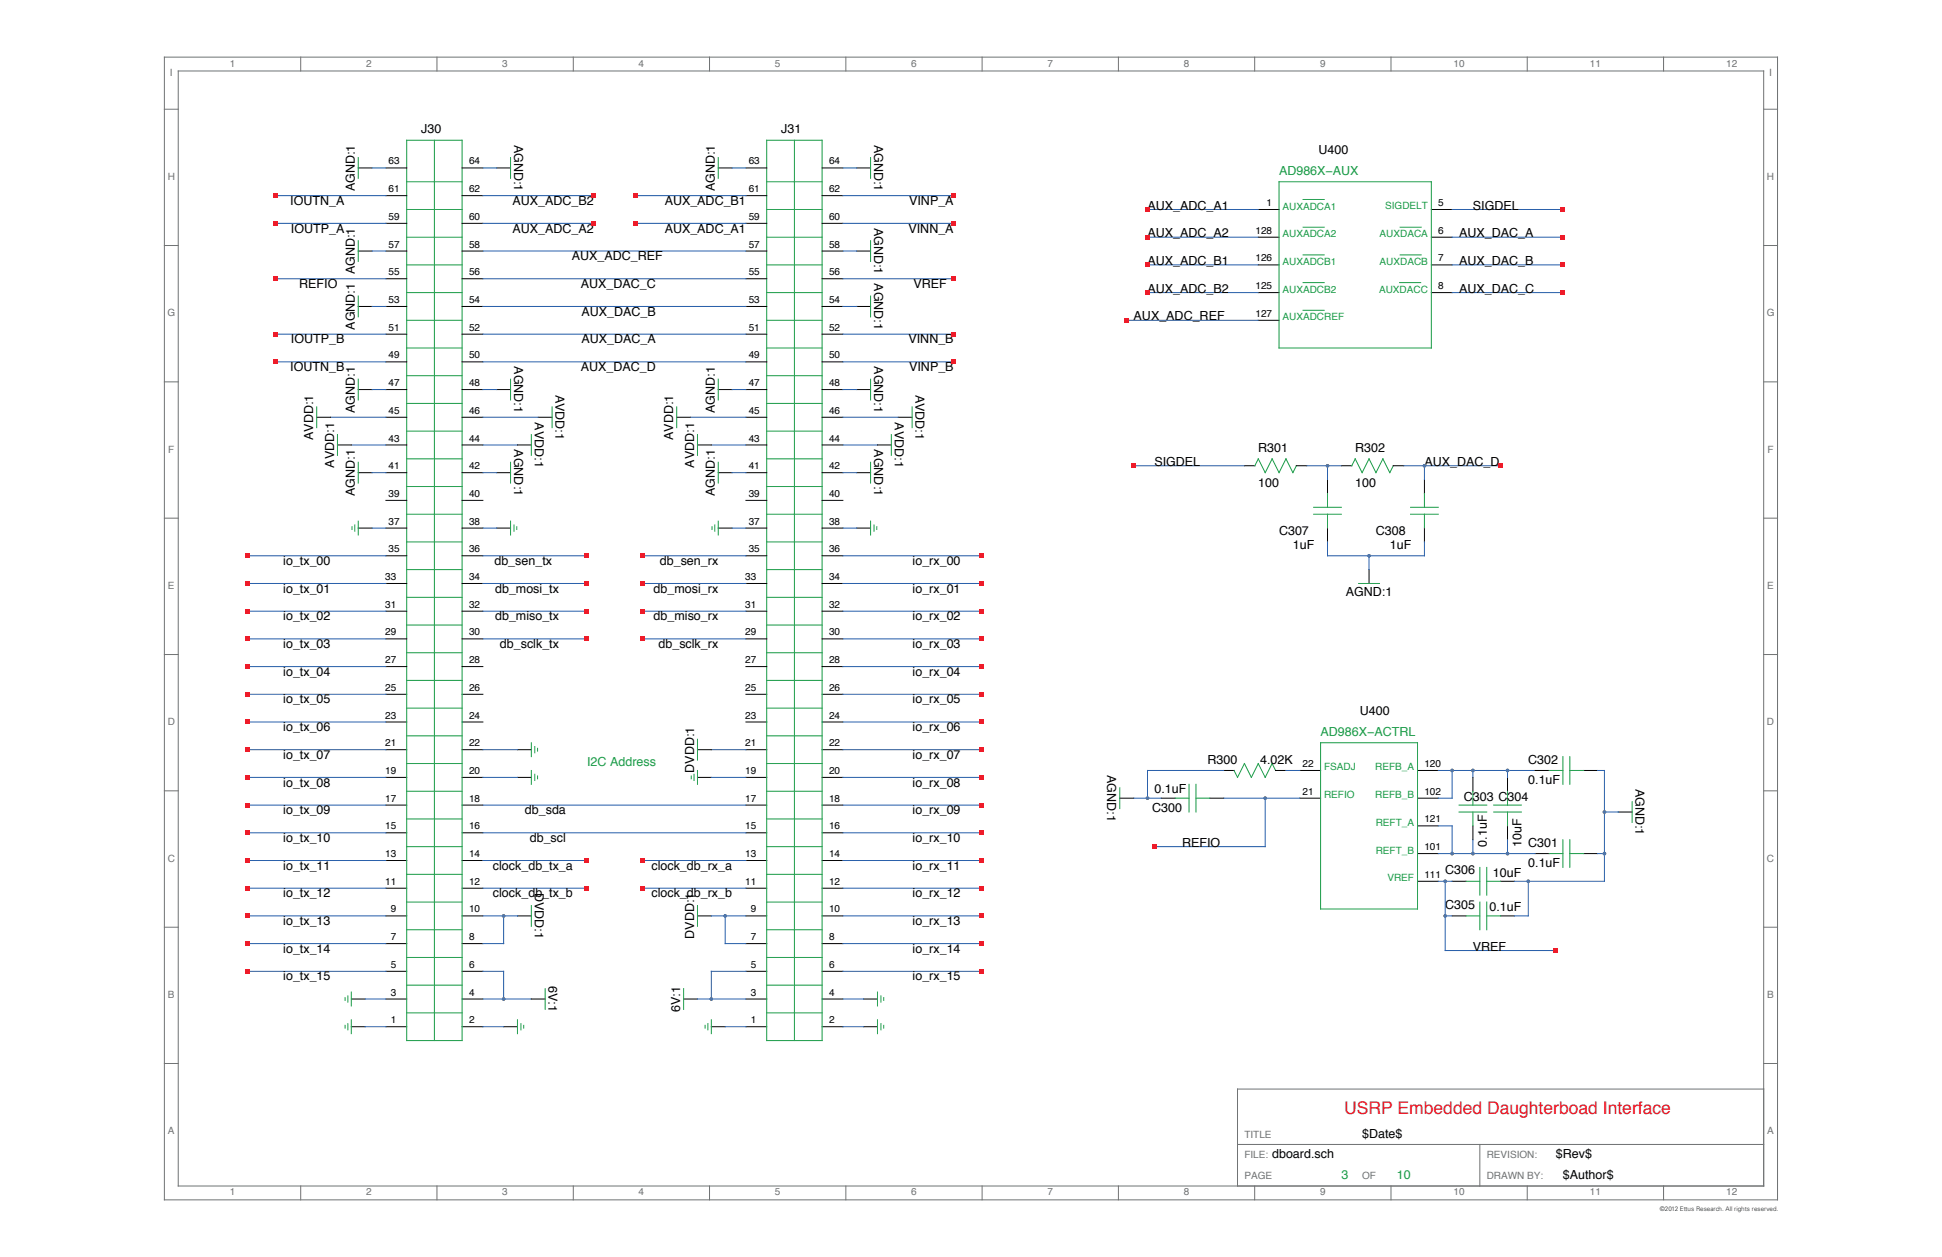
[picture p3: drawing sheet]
<svg xmlns="http://www.w3.org/2000/svg" width="432mm" height="279mm" viewBox="0 0 432 279" stroke-linecap="round" stroke-linejoin="round" font-family="sans-serif">
<g fill="none" stroke="#6e7374" stroke-width=".22">
<path d="M36.6 12.7h358.6v254h-358.6zM39.6 15.8h352.6v247.8h-352.6zM66.9 12.7v3.1M97.2 12.7v3.1M127.5 12.7v3.1M157.8 12.7v3.1M188.1 12.7v3.1M218.4 12.7v3.1M248.7 12.7v3.1M279 12.7v3.1M309.3 12.7v3.1M339.6 12.7v3.1"/>
<path d="M369.9 12.7v3.1M36.6 24.3h3M392.2 24.3h3M36.6 54.6h3M392.2 54.6h3M36.6 84.9h3M392.2 84.9h3M36.6 115.2h3M392.2 115.2h3M36.6 145.5h3M392.2 145.5h3M36.6 175.8h3"/>
<path d="M392.2 175.8h3M36.6 206.1h3M392.2 206.1h3M36.6 236.4h3M392.2 236.4h3M275.2 254.4h117M329 254.4v9.2M392.2 242.1h-117v21.5M66.9 263.6v3.1M97.2 263.6v3.1M127.5 263.6v3.1M157.8 263.6v3.1"/>
<path d="M188.1 263.6v3.1M218.4 263.6v3.1M248.7 263.6v3.1M279 263.6v3.1M309.3 263.6v3.1M339.6 263.6v3.1M369.9 263.6v3.1"/>
</g>
<g fill="none" stroke="#000101" stroke-width=".22">
<path d="M79.7 37.3h3M85.8 37.3h4.6M102.7 37.3h4.7M110.4 37.3h3.1M159.7 37.3h3.1M165.9 37.3h4.6M182.8 37.3h4.6M190.5 37.3h3.1M79.7 55.8h3M85.8 55.8h4.6M85.8 49.6h4.6M85.8 43.5h4.6"/>
<path d="M102.7 55.8h4.7M102.7 49.6h4.7M102.7 43.5h4.7M165.9 55.8h4.6M165.9 49.6h4.6M165.9 43.5h4.6M182.8 55.8h4.6M182.8 49.6h4.6M182.8 43.5h4.6M190.5 55.8h3.1M279.8 46.6h4.6M279.8 52.7h4.6"/>
<path d="M279.8 58.9h4.6M318.3 46.6h4.6M318.3 52.7h4.6M318.3 58.9h4.6M79.7 68.1h3M85.8 74.3h4.6M85.8 68.1h4.6M85.8 62h4.6M102.7 74.3h4.7M102.7 68.1h4.7M102.7 62h4.7M165.9 74.3h4.6"/>
<path d="M165.9 68.1h4.6M165.9 62h4.6M182.8 74.3h4.6M182.8 68.1h4.6M182.8 62h4.6M190.5 68.1h3.1M279.8 65h4.6M279.8 71.2h4.6M318.3 65h4.6M70.4 92.7h3.1M75 98.9h3.1M79.7 86.6h3"/>
<path d="M85.8 98.9h4.6M85.8 92.7h4.6M85.8 86.6h4.6M85.8 80.4h4.6M102.7 98.9h4.7M102.7 92.7h4.7M102.7 86.6h4.7M102.7 80.4h4.7M110.4 86.6h3.1M115.1 98.9h3M119.7 92.7h3.1M150.5 92.7h3"/>
<path d="M155.1 98.9h3.1M159.7 86.6h3.1M165.9 98.9h4.6M165.9 92.7h4.6M165.9 86.6h4.6M165.9 80.4h4.6M182.8 98.9h4.6M182.8 92.7h4.6M182.8 86.6h4.6M182.8 80.4h4.6M190.5 86.6h3.1M195.1 98.9h3.1"/>
<path d="M199.7 92.7h3.1M79.7 105.1h3M79.7 117.4h3M85.8 117.4h4.6M85.8 111.2h4.6M85.8 105.1h4.6M102.7 117.4h4.7M102.7 111.2h4.7M102.7 105.1h4.7M110.4 117.4h3.1M110.4 105.1h3.1M159.7 117.4h3.1"/>
<path d="M159.7 105.1h3.1M165.9 117.4h4.6M165.9 111.2h4.6M165.9 105.1h4.6M182.8 117.4h4.6M182.8 111.2h4.6M182.8 105.1h4.6M190.5 105.1h3.1M190.5 117.4h3.1M276.7 103.5h2.3M288.2 103.5h2.4M295.2 106.6v3.1"/>
<path d="M295.2 117.4v3.1M298.2 103.5h2.4M309.8 103.5h2.3M316.7 106.6v3.1M316.7 117.4v3.1M85.8 135.9h4.6M85.8 129.7h4.6M85.8 123.5h4.6M102.7 135.9h4.7M102.7 129.7h4.7M102.7 123.5h4.7M165.9 135.9h4.6"/>
<path d="M165.9 129.7h4.6M165.9 123.5h4.6M182.8 135.9h4.6M182.8 129.7h4.6M182.8 123.5h4.6M304.4 126.6v3.1M85.8 154.3h4.6M85.8 148.2h4.6M85.8 142h4.6M102.7 154.3h4.7M102.7 148.2h4.7M102.7 142h4.7"/>
<path d="M165.9 154.3h4.6M165.9 148.2h4.6M165.9 142h4.6M182.8 154.3h4.6M182.8 148.2h4.6M182.8 142h4.6M85.8 179h4.6M85.8 172.8h4.6M85.8 166.6h4.6M85.8 160.5h4.6M102.7 179h4.7M102.7 172.8h4.7"/>
<path d="M102.7 166.6h4.7M102.7 160.5h4.7M115.1 172.8h3M115.1 166.6h3M155.1 172.8h3.1M155.1 166.6h3.1M165.9 179h4.6M165.9 172.8h4.6M165.9 166.6h4.6M165.9 160.5h4.6M182.8 179h4.6M182.8 172.8h4.6"/>
<path d="M182.8 166.6h4.6M182.8 160.5h4.6M249 177.4h3.1M258.2 177.4h3.1M269 177.4h3.1M272.1 171.3h2.3M283.6 171.3h2.3M289 171.3h4.6M289 177.4h4.6M315.2 171.3h4.6M315.2 177.4h4.6M327.5 172.8v3.1"/>
<path d="M335.2 172.8v3.1M341.4 171.3h3M352.1 171.3h3.1M85.8 197.4h4.6M85.8 191.3h4.6M85.8 185.1h4.6M102.7 197.4h4.7M102.7 191.3h4.7M102.7 185.1h4.7M165.9 197.4h4.6M165.9 191.3h4.6M165.9 185.1h4.6"/>
<path d="M182.8 197.4h4.6M182.8 191.3h4.6M182.8 185.1h4.6M315.2 183.6h4.6M315.2 189.7h4.6M315.2 195.9h4.6M322.9 195.9h3.1M327.5 183.6v3.1M333.7 195.9h3M335.2 183.6v3.1M341.4 189.7h3M352.1 189.7h3.1"/>
<path d="M359.8 180.5h3.1M85.8 215.9h4.6M85.8 209.7h4.6M85.8 203.6h4.6M102.7 215.9h4.7M102.7 209.7h4.7M102.7 203.6h4.7M115.1 203.6h3M155.1 203.6h3.1M165.9 215.9h4.6M165.9 209.7h4.6M165.9 203.6h4.6"/>
<path d="M182.8 215.9h4.6M182.8 209.7h4.6M182.8 203.6h4.6M322.9 203.6h3.1M333.7 203.6h3M78.1 228.2h3.1M78.1 222.1h3.1M85.8 228.2h4.6M85.8 222.1h4.6M102.7 228.2h4.7M102.7 222.1h4.7M112 228.2h3.1"/>
<path d="M118.1 222.1h3.1M152 222.1h3.1M158.2 228.2h3M165.9 228.2h4.6M165.9 222.1h4.6M182.8 228.2h4.6M182.8 222.1h4.6M192 228.2h3.1M192 222.1h3.1"/>
</g>
<g fill="none" stroke="#1a9b47" stroke-width=".22">
<path d="M79.7 35v4.6M90.4 31.2h12.3v200.1h-12.3zM96.6 31.2v200.1M113.5 35v4.6M159.7 35v4.6M170.5 31.2h12.3v200.1h-12.3zM176.6 31.2v200.1M193.6 35v4.6M79.7 53.5v4.6M90.4 58.9h12.3M90.4 52.7h12.3M90.4 40.4h12.3"/>
<path d="M90.4 46.6h12.3M170.5 58.9h12.3M170.5 52.7h12.3M170.5 40.4h12.3M170.5 46.6h12.3M193.6 53.5v4.6M284.4 40.4h33.9v37h-33.9zM289.7 44.3h4.7M289.7 50.5h4.7M289.7 56.7h4.7M311.3 50.5h4.7M311.3 56.7h4.7"/>
<path d="M79.7 65.8v4.6M90.4 77.4h12.3M90.4 71.2h12.3M90.4 65h12.3M170.5 77.4h12.3M170.5 71.2h12.3M170.5 65h12.3M193.6 65.8v4.6M289.7 62.8h4.7M289.7 69h4.7M311.2 62.8h4.7M70.4 90.4v4.7"/>
<path d="M75 96.6v4.6M79.7 84.3v4.6M90.4 95.8h12.3M90.4 89.7h12.3M90.4 83.5h12.3M113.5 84.3v4.6M118.1 96.6v4.6M122.8 90.4v4.7M150.5 90.4v4.7M155.1 96.6v4.6M159.7 84.3v4.6M170.5 95.8h12.3"/>
<path d="M170.5 89.7h12.3M170.5 83.5h12.3M193.6 84.3v4.6M198.2 96.6v4.6M202.8 90.4v4.7M78.3 117.1v.6M78.9 116.7v1.4M79.7 102.8v4.6M79.7 115.8v3.1M90.4 114.3h12.3M90.4 108.1h12.3M90.4 102h12.3"/>
<path d="M113.5 102.8v4.6M113.5 115.8v3.1M114.3 116.7v1.4M114.9 117.1v.6M158.3 117.1v.6M158.9 116.7v1.4M159.7 102.8v4.6M159.7 115.8v3.1M170.5 114.3h12.3M170.5 108.1h12.3M170.5 102h12.3M193.6 102.8v4.6"/>
<path d="M193.6 115.8v3.1M194.3 116.7v1.4M195 117.1v.6M279 103.5l.8-1.5 1.5 3.1 1.6-3.1 1.5 3.1 1.5-3.1 1.6 3.1 .7-1.6M292.1 114.3h6.1M292.1 112.8h6.1M295.2 109.7v3.1M295.2 114.3v3.1M300.6 103.5l.7-1.5 1.6 3.1 1.5-3.1 1.5 3.1 1.6-3.1 1.5 3.1 .8-1.6M313.6 114.3h6.2M313.6 112.8h6.2M316.7 109.7v3.1"/>
<path d="M316.7 114.3v3.1M90.4 132.8h12.3M90.4 138.9h12.3M90.4 126.6h12.3M90.4 120.5h12.3M170.5 132.8h12.3M170.5 138.9h12.3M170.5 126.6h12.3M170.5 120.5h12.3M302.1 129.7h4.6M90.4 157.4h12.3M90.4 145.1h12.3"/>
<path d="M90.4 151.2h12.3M170.5 157.4h12.3M170.5 145.1h12.3M170.5 151.2h12.3M90.4 175.9h12.3M90.4 169.7h12.3M90.4 163.6h12.3M118.1 165.1v3.1M118.1 171.3v3M118.9 165.9v1.4M118.9 172.1v1.4M119.5 166.3v.6"/>
<path d="M119.5 172.5v.6M153.7 172.5v.6M154.3 172.1v1.4M155.1 164.3v4.6M155.1 171.3v3M170.5 175.9h12.3M170.5 169.7h12.3M170.5 163.6h12.3M249 175.1v4.6M261.3 177.4h3.1M264.4 174.3v6.2M265.9 174.3v6.2"/>
<path d="M265.9 177.4h3.1M274.4 171.3l.8 1.5 1.5-3.1 1.5 3.1 1.6-3.1 1.5 3.1 1.6-3.1 .7 1.6M293.6 165.1h21.6v36.9h-21.6zM324.4 179h6.2M327.5 175.9v3.1M332.1 179h6.2M335.2 175.9v3.1M344.4 171.3h3.1M347.5 168.2v6.1M349 168.2v6.1M349 171.3h3.1M362.9 178.2v4.6"/>
<path d="M90.4 194.3h12.3M90.4 182h12.3M90.4 188.2h12.3M170.5 194.3h12.3M170.5 182h12.3M170.5 188.2h12.3M324.4 180.5h6.2M326 195.9h3M327.5 180.5v3.1M329 192.8v6.2M330.6 192.8v6.2M330.6 195.9h3.1"/>
<path d="M332.1 180.5h6.2M335.2 180.5v3.1M344.4 189.7h3.1M347.5 186.7v6.1M349 186.7v6.1M349 189.7h3.1M90.4 206.7h12.3M90.4 212.8h12.3M90.4 200.5h12.3M90.4 219h12.3M118.1 201.3v4.6M121.2 219.7v4.7"/>
<path d="M152 219.7v4.7M155.1 201.3v4.6M170.5 206.7h12.3M170.5 212.8h12.3M170.5 200.5h12.3M170.5 219h12.3M326 203.6h3M329 200.5v6.2M330.6 200.5v6.2M330.6 203.6h3.1M76.7 221.7v.7M76.7 227.9v.6"/>
<path d="M77.3 221.4v1.4M77.3 227.5v1.4M78.1 220.5v3.1M78.1 226.7v3.1M90.4 225.1h12.3M115.1 226.7v3.1M115.8 227.5v1.4M116.4 227.9v.6M156.8 227.9v.6M157.4 227.5v1.4M158.2 226.7v3.1M170.5 225.1h12.3"/>
<path d="M195.1 220.5v3.1M195.1 226.7v3.1M195.9 221.4v1.4M195.9 227.5v1.4M196.5 221.7v.7M196.5 227.9v.6"/>
</g>
<g fill="none" stroke="#255dab" stroke-width=".22">
<path d="M82.7 37.3h3.1M107.4 37.3h3M162.8 37.3h3.1M187.4 37.3h3.1M61.2 49.6h24.6M61.2 43.5h24.6M82.7 55.8h3.1M107.4 49.6h24.6M107.4 55.8h58.5M107.4 43.5h24.6M141.2 49.6h24.7M141.2 43.5h24.7"/>
<path d="M187.4 49.6h24.6M187.4 55.8h3.1M187.4 43.5h24.6M255.1 46.6h24.7M255.1 52.7h24.7M255.1 58.9h24.7M322.9 46.6h24.6M322.9 52.7h24.6M322.9 58.9h24.6M61.2 62h24.6M61.2 74.3h24.6M82.7 68.1h3.1"/>
<path d="M107.4 74.3h58.5M107.4 68.1h58.5M107.4 62h58.5M187.4 62h24.6M187.4 74.3h24.6M187.4 68.1h3.1M250.5 71.2h29.3M255.1 65h24.7M322.9 65h24.6M61.2 80.4h24.6M73.5 92.7h12.3M78.1 98.9h7.7"/>
<path d="M82.7 86.6h3.1M107.4 98.9h7.7M107.4 92.7h12.3M107.4 80.4h58.5M107.4 86.6h3M153.5 92.7h12.4M158.2 98.9h7.7M162.8 86.6h3.1M187.4 98.9h7.7M187.4 92.7h12.3M187.4 80.4h24.6M187.4 86.6h3.1"/>
<path d="M82.7 105.1h3.1M82.7 117.4h3.1M107.4 117.4h3M107.4 105.1h3M162.8 105.1h3.1M162.8 117.4h3.1M187.4 117.4h3.1M187.4 105.1h3.1M252.1 103.5h24.6M290.6 103.5h7.6M295.2 103.5v3.1M312.1 103.5h21.6"/>
<path d="M316.7 103.5v3.1M55 135.9h30.8M55 123.5h30.8M55 129.7h30.8M107.4 135.9h23.1M107.4 123.5h23.1M107.4 129.7h23.1M142.8 135.9h23.1M142.8 123.5h23.1M142.8 129.7h23.1M187.4 135.9h30.8M187.4 123.5h30.8"/>
<path d="M187.4 129.7h30.8M295.2 120.5v3h21.5v-3M304.4 123.5v3.1M55 142h30.8M55 154.3h30.8M55 148.2h30.8M107.4 142h23.1M142.8 142h23.1M187.4 142h30.8M187.4 154.3h30.8M187.4 148.2h30.8M55 172.8h30.8"/>
<path d="M55 166.6h30.8M55 179h30.8M55 160.5h30.8M107.4 172.8h7.7M107.4 166.6h7.7M107.4 179h58.5M158.2 172.8h7.7M158.2 166.6h7.7M187.4 172.8h30.8M187.4 166.6h30.8M187.4 179h30.8M187.4 160.5h30.8"/>
<path d="M252.1 177.4h6.1M272.1 171.3h-17v6.1M272.1 177.4h16.9M281.3 177.4v10.8h-24.6M285.9 171.3h3.1M319.8 171.3h21.6M322.9 171.3v6.1h-3.1M327.5 171.3v1.5M335.2 171.3v1.5M355.2 171.3h1.5v24.6h-20M55 191.3h30.8M55 197.4h30.8"/>
<path d="M55 185.1h30.8M107.4 191.3h23.1M107.4 197.4h23.1M107.4 185.1h58.5M142.8 191.3h23.1M142.8 197.4h23.1M187.4 191.3h30.8M187.4 197.4h30.8M187.4 185.1h30.8M319.8 195.9h3.1M319.8 189.7h21.6M319.8 183.6h3.1v6.1"/>
<path d="M321.3 195.9v15.4h24.7M327.5 186.7v3M335.2 186.7v3M339.8 195.9v7.7h-3.1M355.2 189.7h1.5M356.7 180.5h3.1M55 215.9h30.8M55 203.6h30.8M55 209.7h30.8M107.4 203.6h7.7M107.4 215.9h4.6v6.2M112 203.6v6.1h-4.6"/>
<path d="M158.2 203.6h7.7M161.2 203.6v6.1h4.7M165.9 215.9h-7.7v6.2M187.4 215.9h30.8M187.4 203.6h30.8M187.4 209.7h30.8M321.3 203.6h1.6M81.2 228.2h4.6M81.2 222.1h4.6M107.4 228.2h4.6M107.4 222.1h10.7M155.1 222.1h10.8"/>
<path d="M161.2 228.2h4.7M187.4 228.2h4.6M187.4 222.1h4.6"/>
</g>
<g fill="#ee1b29">
<path d="M142.3 141.5h.9v1h-.9z"/>
<path d="M142.3 135.4h.9v.9h-.9z"/>
<path d="M130 123.1h.9v.9h-.9z"/>
<path d="M142.3 123.1h.9v.9h-.9z"/>
<path d="M142.3 129.2h.9v1h-.9z"/>
<path d="M131.5 49.2h1v.9h-1z"/>
<path d="M140.8 49.2h.9v.9h-.9z"/>
<path d="M131.5 43h1v.9h-1z"/>
<path d="M140.8 43h.9v.9h-.9z"/>
<path d="M211.6 43h.9v.9h-.9z"/>
<path d="M211.6 49.2h.9v.9h-.9z"/>
<path d="M211.6 80h.9v.9h-.9z"/>
<path d="M211.6 73.8h.9v.9h-.9z"/>
<path d="M211.6 61.5h.9v.9h-.9z"/>
<path d="M60.7 49.2h.9v.9h-.9z"/>
<path d="M60.7 43h.9v.9h-.9z"/>
<path d="M60.7 73.8h.9v.9h-.9z"/>
<path d="M60.7 80h.9v.9h-.9z"/>
<path d="M60.7 61.5h.9v.9h-.9z"/>
</g>
<g fill="#7454a2">
<circle cx="158.2" cy="222.1" r=".38"/>
<circle cx="112" cy="222.1" r=".38"/>
<circle cx="161.2" cy="203.6" r=".38"/>
<circle cx="112" cy="203.6" r=".38"/>
</g>
<g fill="#ee1b29">
<path d="M54.6 215.4h.9v1h-.9z"/>
<path d="M54.6 209.3h.9v.9h-.9z"/>
<path d="M54.6 190.8h.9v.9h-.9z"/>
<path d="M54.6 203.1h.9v.9h-.9z"/>
<path d="M54.6 197h.9v.9h-.9z"/>
<path d="M54.6 172.3h.9v1h-.9z"/>
<path d="M54.6 184.7h.9v.9h-.9z"/>
<path d="M54.6 178.5h.9v.9h-.9z"/>
<path d="M54.6 153.9h.9v.9h-.9z"/>
<path d="M54.6 166.2h.9v.9h-.9z"/>
<path d="M54.6 160h.9v.9h-.9z"/>
<path d="M54.6 135.4h.9v.9h-.9z"/>
<path d="M54.6 147.7h.9v.9h-.9z"/>
<path d="M54.6 141.5h.9v1h-.9z"/>
<path d="M54.6 123.1h.9v.9h-.9z"/>
<path d="M54.6 129.2h.9v1h-.9z"/>
<path d="M217.7 215.4h1v1h-1z"/>
<path d="M217.7 209.3h1v.9h-1z"/>
<path d="M217.7 190.8h1v.9h-1z"/>
<path d="M217.7 203.1h1v.9h-1z"/>
<path d="M217.7 197h1v.9h-1z"/>
<path d="M217.7 172.3h1v1h-1z"/>
<path d="M217.7 184.7h1v.9h-1z"/>
<path d="M217.7 178.5h1v.9h-1z"/>
<path d="M217.7 153.9h1v.9h-1z"/>
<path d="M217.7 166.2h1v.9h-1z"/>
<path d="M217.7 160h1v.9h-1z"/>
<path d="M217.7 135.4h1v.9h-1z"/>
<path d="M217.7 147.7h1v.9h-1z"/>
<path d="M217.7 141.5h1v1h-1z"/>
<path d="M217.7 123.1h1v.9h-1z"/>
<path d="M217.7 129.2h1v1h-1z"/>
<path d="M130 197h.9v.9h-.9z"/>
<path d="M130 190.8h.9v.9h-.9z"/>
<path d="M142.3 197h.9v.9h-.9z"/>
<path d="M142.3 190.8h.9v.9h-.9z"/>
<path d="M130 141.5h.9v1h-.9z"/>
<path d="M130 135.4h.9v.9h-.9z"/>
<path d="M130 129.2h.9v1h-.9z"/>
</g>
<g fill="#7454a2">
<circle cx="281.3" cy="177.4" r=".38"/>
<circle cx="255.1" cy="177.4" r=".38"/>
<circle cx="322.9" cy="189.7" r=".38"/>
<circle cx="327.5" cy="189.7" r=".38"/>
<circle cx="335.2" cy="189.7" r=".38"/>
<circle cx="322.9" cy="171.3" r=".38"/>
<circle cx="327.5" cy="171.3" r=".38"/>
<circle cx="335.2" cy="171.3" r=".38"/>
<circle cx="356.7" cy="180.5" r=".39"/>
<circle cx="356.7" cy="189.7" r=".39"/>
<circle cx="339.8" cy="195.9" r=".38"/>
<circle cx="321.3" cy="195.9" r=".38"/>
<circle cx="321.3" cy="203.6" r=".38"/>
</g>
<g fill="#ee1b29">
<path d="M347 46.1h1v.9h-1z"/>
<path d="M347 52.3h1v.9h-1z"/>
<path d="M347 58.4h1v.9h-1z"/>
<path d="M347 64.6h1v.9h-1z"/>
<path d="M250.1 70.7h.9v1h-.9z"/>
<path d="M254.7 52.3h.9v.9h-.9z"/>
<path d="M254.7 64.6h.9v.9h-.9z"/>
<path d="M254.7 58.4h.9v.9h-.9z"/>
<path d="M254.7 46.1h.9v.9h-.9z"/>
<path d="M256.2 187.7h.9v1h-.9z"/>
<path d="M345.5 210.8h.9v.9h-.9z"/>
</g>
<g fill="#7454a2">
<circle cx="281.3" cy="177.4" r=".38"/>
<circle cx="321.3" cy="195.9" r=".38"/>
<circle cx="321.3" cy="203.6" r=".38"/>
<circle cx="295.2" cy="103.5" r=".38"/>
<circle cx="316.7" cy="103.5" r=".38"/>
<circle cx="304.4" cy="123.5" r=".38"/>
</g>
<path d="M333.2 103.1h.9v.9h-.9z" fill="#ee1b29"/>
<circle cx="316.7" cy="103.5" r=".38" fill="#7454a2"/>
<path d="M251.6 103.1h.9v.9h-.9z" fill="#ee1b29"/>
<text font-size="3.9" fill="#ee1b29" x="298.9" y="247.7">USRP Embedded Daughterboad Interface</text>
<g font-size="2.8" fill="#000101">
<text x="93.6" y="29.6">J30</text>
<text x="173.7" y="29.6">J31</text>
<text x="114.3" y="32.2" transform="rotate(90 114.3 32.2)">AGND:1</text>
<text x="194.3" y="32.2" transform="rotate(90 194.3 32.2)">AGND:1</text>
<text x="293.1" y="34.3">U400</text>
<text x="64.5" y="45.5">IOUTN_A</text>
<text x="78.9" y="42.5" transform="rotate(-90 78.9 42.5)">AGND:1</text>
<text x="113.9" y="45.5">AUX_ADC_B2</text>
<text x="147.8" y="45.5">AUX_ADC_B1</text>
<text x="158.9" y="42.5" transform="rotate(-90 158.9 42.5)">AGND:1</text>
<text x="202.2" y="45.5">VINP_A</text>
<text x="255.1" y="46.6">AUX_ADC_A1</text>
<text x="327.5" y="46.6">SIGDEL</text>
<text x="64.7" y="51.7">IOUTP_A</text>
<text x="113.9" y="51.7">AUX_ADC_A2</text>
<text x="147.8" y="51.7">AUX_ADC_A1</text>
<text x="194.3" y="50.6" transform="rotate(90 194.3 50.6)">AGND:1</text>
<text x="202" y="51.7">VINN_A</text>
<text x="255.1" y="52.7">AUX_ADC_A2</text>
<text x="324.4" y="52.7">AUX_DAC_A</text>
<text x="127.2" y="57.9">AUX_ADC_REF</text>
<text x="255.1" y="58.9">AUX_ADC_B1</text>
<text x="324.4" y="58.9">AUX_DAC_B</text>
<text x="66.5" y="64">REFIO</text>
<text x="78.9" y="61" transform="rotate(-90 78.9 61)">AGND:1</text>
<text x="129.2" y="64">AUX_DAC_C</text>
<text x="194.3" y="62.9" transform="rotate(90 194.3 62.9)">AGND:1</text>
<text x="203.1" y="64">VREF</text>
<text x="255.1" y="65">AUX_ADC_B2</text>
<text x="324.4" y="65">AUX_DAC_C</text>
<text x="129.3" y="70.2">AUX_DAC_B</text>
<text x="252.1" y="71.2">AUX_ADC_REF</text>
<text x="64.7" y="76.4">IOUTP_B</text>
<text x="78.9" y="73.3" transform="rotate(-90 78.9 73.3)">AGND:1</text>
<text x="129.3" y="76.4">AUX_DAC_A</text>
<text x="202" y="76.3">VINN_B</text>
<text x="64.5" y="82.5">IOUTN_B</text>
<text x="114.3" y="81.4" transform="rotate(90 114.3 81.4)">AGND:1</text>
<text x="129.2" y="82.5">AUX_DAC_D</text>
<text x="194.3" y="81.4" transform="rotate(90 194.3 81.4)">AGND:1</text>
<text x="202.2" y="82.5">VINP_B</text>
<text x="123.5" y="87.7" transform="rotate(90 123.5 87.7)">AVDD:1</text>
<text x="203.6" y="87.7" transform="rotate(90 203.6 87.7)">AVDD:1</text>
<text x="78.9" y="91.8" transform="rotate(-90 78.9 91.8)">AGND:1</text>
<text x="118.9" y="93.9" transform="rotate(90 118.9 93.9)">AVDD:1</text>
<text x="158.9" y="91.8" transform="rotate(-90 158.9 91.8)">AGND:1</text>
<text x="199" y="93.9" transform="rotate(90 199 93.9)">AVDD:1</text>
<text x="69.6" y="97.8" transform="rotate(-90 69.6 97.8)">AVDD:1</text>
<text x="114.3" y="99.9" transform="rotate(90 114.3 99.9)">AGND:1</text>
<text x="149.7" y="97.8" transform="rotate(-90 149.7 97.8)">AVDD:1</text>
<text x="194.3" y="99.9" transform="rotate(90 194.3 99.9)">AGND:1</text>
<text x="279.8" y="100.4">R301</text>
<text x="301.3" y="100.4">R302</text>
<text x="74.3" y="103.9" transform="rotate(-90 74.3 103.9)">AVDD:1</text>
<text x="154.3" y="103.9" transform="rotate(-90 154.3 103.9)">AVDD:1</text>
<text x="256.7" y="103.5">SIGDEL</text>
<text x="316.7" y="103.5">AUX_DAC_D</text>
<text x="78.9" y="110.2" transform="rotate(-90 78.9 110.2)">AGND:1</text>
<text x="158.9" y="110.2" transform="rotate(-90 158.9 110.2)">AGND:1</text>
<text x="279.8" y="108.1">100</text>
<text x="301.3" y="108.1">100</text>
<text x="284.4" y="118.9">C307</text>
<text x="305.9" y="118.9">C308</text>
<text x="63" y="125.6">io_tx_00</text>
<text x="109.9" y="125.6">db_sen_tx</text>
<text x="146.7" y="125.6">db_sen_rx</text>
<text x="202.9" y="125.6">io_rx_00</text>
<text x="287.5" y="122">1uF</text>
<text x="309" y="122">1uF</text>
<text x="63" y="131.7">io_tx_01</text>
<text x="110.1" y="131.7">db_mosi_tx</text>
<text x="145.3" y="131.7">db_mosi_rx</text>
<text x="202.9" y="131.7">io_rx_01</text>
<text x="63" y="137.9">io_tx_02</text>
<text x="110.1" y="137.9">db_miso_tx</text>
<text x="145.3" y="137.9">db_miso_rx</text>
<text x="202.9" y="137.9">io_rx_02</text>
<text x="299.2" y="132.5">AGND:1</text>
<text x="63" y="144.1">io_tx_03</text>
<text x="111.2" y="144.1">db_sclk_tx</text>
<text x="146.4" y="144.1">db_sclk_rx</text>
<text x="202.9" y="144.1">io_rx_03</text>
<text x="63" y="150.2">io_tx_04</text>
<text x="202.9" y="150.2">io_rx_04</text>
<text x="63" y="156.3">io_tx_05</text>
<text x="202.9" y="156.3">io_rx_05</text>
<text x="302.4" y="158.9">U400</text>
<text x="63" y="162.5">io_tx_06</text>
<text x="202.9" y="162.5">io_rx_06</text>
<text x="63" y="168.7">io_tx_07</text>
<text x="154.3" y="171.7" transform="rotate(-90 154.3 171.7)">DVDD:1</text>
<text x="202.9" y="168.7">io_rx_07</text>
<text x="246.2" y="172.2" transform="rotate(90 246.2 172.2)">AGND:1</text>
<text x="268.5" y="169.7">R300</text>
<text x="280.2" y="169.7">4.02K</text>
<text x="339.8" y="169.7">C302</text>
<text x="63" y="174.8">io_tx_08</text>
<text x="202.9" y="174.8">io_rx_08</text>
<text x="256.7" y="176.4">0.1uF</text>
<text x="325.5" y="178">C303 C304</text>
<text x="339.8" y="174.3">0.1uF</text>
<text x="363.7" y="175.3" transform="rotate(90 363.7 175.3)">AGND:1</text>
<text x="63" y="181">io_tx_09</text>
<text x="116.7" y="181">db_sda</text>
<text x="202.9" y="181">io_rx_09</text>
<text x="256.2" y="180.5">C300</text>
<text x="63" y="187.1">io_tx_10</text>
<text x="117.8" y="187.1">db_scl</text>
<text x="202.9" y="187.1">io_rx_10</text>
<text x="262.8" y="188.2">REFIO</text>
<text x="330.6" y="188.2" transform="rotate(-90 330.6 188.2)">0.1uF</text>
<text x="338.3" y="188.2" transform="rotate(-90 338.3 188.2)">10uF</text>
<text x="339.8" y="188.2">C301</text>
<text x="63" y="193.3">io_tx_11</text>
<text x="109.6" y="193.3">clock_db_tx_a</text>
<text x="144.9" y="193.3">clock_db_rx_a</text>
<text x="202.9" y="193.3">io_rx_11</text>
<text x="321.3" y="194.3">C306</text>
<text x="331.9" y="194.9">10uF</text>
<text x="339.8" y="192.8">0.1uF</text>
<text x="63" y="199.5">io_tx_12</text>
<text x="109.6" y="199.5">clock_db_tx_b</text>
<text x="118.9" y="198.5" transform="rotate(90 118.9 198.5)">DVDD:1</text>
<text x="144.9" y="199.5">clock_db_rx_b</text>
<text x="202.9" y="199.5">io_rx_12</text>
<text x="321.3" y="202">C305</text>
<text x="331.2" y="202.5">0.1uF</text>
<text x="63" y="205.6">io_tx_13</text>
<text x="154.3" y="208.7" transform="rotate(-90 154.3 208.7)">DVDD:1</text>
<text x="202.9" y="205.6">io_rx_13</text>
<text x="63" y="211.8">io_tx_14</text>
<text x="202.9" y="211.8">io_rx_14</text>
<text x="327.5" y="211.3">VREF</text>
<text x="63" y="217.9">io_tx_15</text>
<text x="122" y="219.2" transform="rotate(90 122 219.2)">6V:1</text>
<text x="202.9" y="217.9">io_rx_15</text>
<text x="151.2" y="224.9" transform="rotate(-90 151.2 224.9)">6V:1</text>
<text x="282.9" y="257.5">dboard.sch</text>
<text x="302.9" y="252.8">$Date$</text>
<text x="346" y="257.5">$Rev$</text>
<text x="347.5" y="262.1">$Author$</text>
</g>
<g font-size="2.8" fill="#1a9b47">
<text x="284.4" y="38.9">AD986X−AUX</text>
<text x="293.6" y="163.6">AD986X−ACTRL</text>
<text x="130.6" y="170.2">I2C Address</text>
<text x="298.2" y="262.1">3</text>
<text x="310.6" y="262.1">10</text>
</g>
<g font-size="2.2" fill="#6e7374">
<text x="37.8" y="16.9">I</text>
<text x="51.1" y="14.8">1</text>
<text x="81.4" y="14.8">2</text>
<text x="111.7" y="14.8">3</text>
<text x="142" y="14.8">4</text>
<text x="172.3" y="14.8">5</text>
<text x="202.6" y="14.8">6</text>
<text x="232.9" y="14.8">7</text>
<text x="263.2" y="14.8">8</text>
<text x="293.5" y="14.8">9</text>
<text x="323.2" y="14.8">10</text>
<text x="353.5" y="14.8">11</text>
<text x="383.8" y="14.8">12</text>
<text x="393.4" y="16.9">I</text>
<text x="37.3" y="40">H</text>
<text x="392.9" y="40">H</text>
<text x="37.2" y="70.3">G</text>
<text x="392.8" y="70.3">G</text>
<text x="37.4" y="100.6">F</text>
<text x="393" y="100.6">F</text>
<text x="37.3" y="130.9">E</text>
<text x="392.9" y="130.9">E</text>
<text x="37.3" y="161.2">D</text>
<text x="392.9" y="161.2">D</text>
<text x="37.3" y="191.5">C</text>
<text x="392.9" y="191.5">C</text>
<text x="37.3" y="221.8">B</text>
<text x="392.9" y="221.8">B</text>
<text x="37.3" y="252.1">A</text>
<text x="276.7" y="257.5">FILE:</text>
<text x="276.7" y="252.8">TITLE</text>
<text x="330.6" y="257.5">REVISION:</text>
<text x="392.9" y="252.1">A</text>
<text x="276.7" y="262.1">PAGE</text>
<text x="302.9" y="262.1">OF</text>
<text x="330.6" y="262.1">DRAWN BY:</text>
<text x="51.1" y="265.7">1</text>
<text x="81.4" y="265.7">2</text>
<text x="111.7" y="265.7">3</text>
<text x="142" y="265.7">4</text>
<text x="172.3" y="265.7">5</text>
<text x="202.6" y="265.7">6</text>
<text x="232.9" y="265.7">7</text>
<text x="263.2" y="265.7">8</text>
<text x="293.5" y="265.7">9</text>
<text x="323.2" y="265.7">10</text>
<text x="353.5" y="265.7">11</text>
<text x="383.8" y="265.7">12</text>
</g>
<g font-size="2.2" fill="#000101">
<text x="86.4" y="36.6">63</text>
<text x="104.3" y="36.6">64</text>
<text x="166.5" y="36.6">63</text>
<text x="184.3" y="36.6">64</text>
<text x="86.4" y="42.7">61</text>
<text x="104.3" y="42.7">62</text>
<text x="166.5" y="42.7">61</text>
<text x="184.3" y="42.7">62</text>
<text x="281.6" y="45.8">1</text>
<text x="319.8" y="45.8">5</text>
<text x="86.4" y="48.9">59</text>
<text x="104.3" y="48.9">60</text>
<text x="166.5" y="48.9">59</text>
<text x="184.3" y="48.9">60</text>
<text x="279.1" y="52">128</text>
<text x="319.8" y="52">6</text>
<text x="86.4" y="55">57</text>
<text x="104.3" y="55">58</text>
<text x="166.5" y="55">57</text>
<text x="184.3" y="55">58</text>
<text x="279.1" y="58.1">126</text>
<text x="319.8" y="58.1">7</text>
<text x="86.4" y="61.2">55</text>
<text x="104.3" y="61.2">56</text>
<text x="166.5" y="61.2">55</text>
<text x="184.3" y="61.2">56</text>
<text x="279.1" y="64.3">125</text>
<text x="319.8" y="64.3">8</text>
<text x="86.4" y="67.3">53</text>
<text x="104.3" y="67.3">54</text>
<text x="166.5" y="67.3">53</text>
<text x="184.3" y="67.3">54</text>
<text x="279.1" y="70.4">127</text>
<text x="86.4" y="73.5">51</text>
<text x="104.3" y="73.5">52</text>
<text x="166.5" y="73.5">51</text>
<text x="184.3" y="73.5">52</text>
<text x="86.4" y="79.7">49</text>
<text x="104.3" y="79.7">50</text>
<text x="166.5" y="79.7">49</text>
<text x="184.3" y="79.7">50</text>
<text x="86.4" y="85.8">47</text>
<text x="104.3" y="85.8">48</text>
<text x="166.5" y="85.8">47</text>
<text x="184.3" y="85.8">48</text>
<text x="86.4" y="92">45</text>
<text x="104.3" y="92">46</text>
<text x="166.5" y="92">45</text>
<text x="184.3" y="92">46</text>
<text x="86.4" y="98.1">43</text>
<text x="104.3" y="98.1">44</text>
<text x="166.5" y="98.1">43</text>
<text x="184.3" y="98.1">44</text>
<text x="86.4" y="104.3">41</text>
<text x="104.3" y="104.3">42</text>
<text x="166.5" y="104.3">41</text>
<text x="184.3" y="104.3">42</text>
<text x="86.4" y="110.5">39</text>
<text x="104.3" y="110.5">40</text>
<text x="166.5" y="110.5">39</text>
<text x="184.3" y="110.5">40</text>
<text x="86.4" y="116.6">37</text>
<text x="104.3" y="116.6">38</text>
<text x="166.5" y="116.6">37</text>
<text x="184.3" y="116.6">38</text>
<text x="86.4" y="122.8">35</text>
<text x="104.3" y="122.8">36</text>
<text x="166.5" y="122.8">35</text>
<text x="184.3" y="122.8">36</text>
<text x="85.6" y="128.9">33</text>
<text x="104.3" y="128.9">34</text>
<text x="165.7" y="128.9">33</text>
<text x="184.3" y="128.9">34</text>
<text x="85.6" y="135.1">31</text>
<text x="104.3" y="135.1">32</text>
<text x="165.7" y="135.1">31</text>
<text x="184.3" y="135.1">32</text>
<text x="85.6" y="141.2">29</text>
<text x="104.3" y="141.2">30</text>
<text x="165.7" y="141.2">29</text>
<text x="184.3" y="141.2">30</text>
<text x="85.6" y="147.4">27</text>
<text x="104.3" y="147.4">28</text>
<text x="165.7" y="147.4">27</text>
<text x="184.3" y="147.4">28</text>
<text x="85.6" y="153.6">25</text>
<text x="104.3" y="153.6">26</text>
<text x="165.7" y="153.6">25</text>
<text x="184.3" y="153.6">26</text>
<text x="85.6" y="159.7">23</text>
<text x="104.3" y="159.7">24</text>
<text x="165.7" y="159.7">23</text>
<text x="184.3" y="159.7">24</text>
<text x="85.6" y="165.9">21</text>
<text x="104.3" y="165.9">22</text>
<text x="165.7" y="165.9">21</text>
<text x="184.3" y="165.9">22</text>
<text x="85.6" y="172">19</text>
<text x="104.3" y="172">20</text>
<text x="165.7" y="172">19</text>
<text x="184.3" y="172">20</text>
<text x="289.6" y="170.5">22</text>
<text x="316.7" y="170.5">120</text>
<text x="85.6" y="178.2">17</text>
<text x="104.3" y="178.2">18</text>
<text x="165.7" y="178.2">17</text>
<text x="184.3" y="178.2">18</text>
<text x="289.6" y="176.6">21</text>
<text x="316.7" y="176.6">102</text>
<text x="85.6" y="184.3">15</text>
<text x="104.3" y="184.3">16</text>
<text x="165.7" y="184.3">15</text>
<text x="184.3" y="184.3">16</text>
<text x="316.7" y="182.8">121</text>
<text x="85.6" y="190.5">13</text>
<text x="104.3" y="190.5">14</text>
<text x="165.7" y="190.5">13</text>
<text x="184.3" y="190.5">14</text>
<text x="316.7" y="189">101</text>
<text x="85.6" y="196.7">11</text>
<text x="104.3" y="196.7">12</text>
<text x="165.7" y="196.7">11</text>
<text x="184.3" y="196.7">12</text>
<text x="316.7" y="195.1">111</text>
<text x="86.9" y="202.8">9</text>
<text x="104.3" y="202.8">10</text>
<text x="166.9" y="202.8">9</text>
<text x="184.3" y="202.8">10</text>
<text x="86.9" y="209">7</text>
<text x="104.3" y="209">8</text>
<text x="166.9" y="209">7</text>
<text x="184.3" y="209">8</text>
<text x="86.9" y="215.1">5</text>
<text x="104.3" y="215.1">6</text>
<text x="166.9" y="215.1">5</text>
<text x="184.3" y="215.1">6</text>
<text x="86.9" y="221.3">3</text>
<text x="104.3" y="221.3">4</text>
<text x="166.9" y="221.3">3</text>
<text x="184.3" y="221.3">4</text>
<text x="86.9" y="227.4">1</text>
<text x="104.3" y="227.4">2</text>
<text x="166.9" y="227.4">1</text>
<text x="184.3" y="227.4">2</text>
</g>
<g font-size="2.2" fill="#1a9b47">
<text x="285.2" y="46.6">AUXADCA1</text>
<text x="308" y="46.6">SIGDELT</text>
<text x="285.2" y="52.7">AUXADCA2</text>
<text x="306.7" y="52.7">AUXDACA</text>
<text x="285.2" y="58.9">AUXADCB1</text>
<text x="306.7" y="58.9">AUXDACB</text>
<text x="285.2" y="65">AUXADCB2</text>
<text x="306.6" y="65">AUXDACC</text>
<text x="285.2" y="71.2">AUXADCREF</text>
<text x="294.4" y="171.3">FSADJ</text>
<text x="305.8" y="171.3">REFB_A</text>
<text x="294.4" y="177.4">REFIO</text>
<text x="305.8" y="177.4">REFB_B</text>
<text x="305.9" y="183.6">REFT_A</text>
<text x="305.9" y="189.7">REFT_B</text>
<text x="308.5" y="195.9">VREF</text>
</g>
<text font-size="1.4" fill="#231f20" x="369.1" y="269.2">©2012 Ettus Research. All rights reserved.</text>
</svg>
